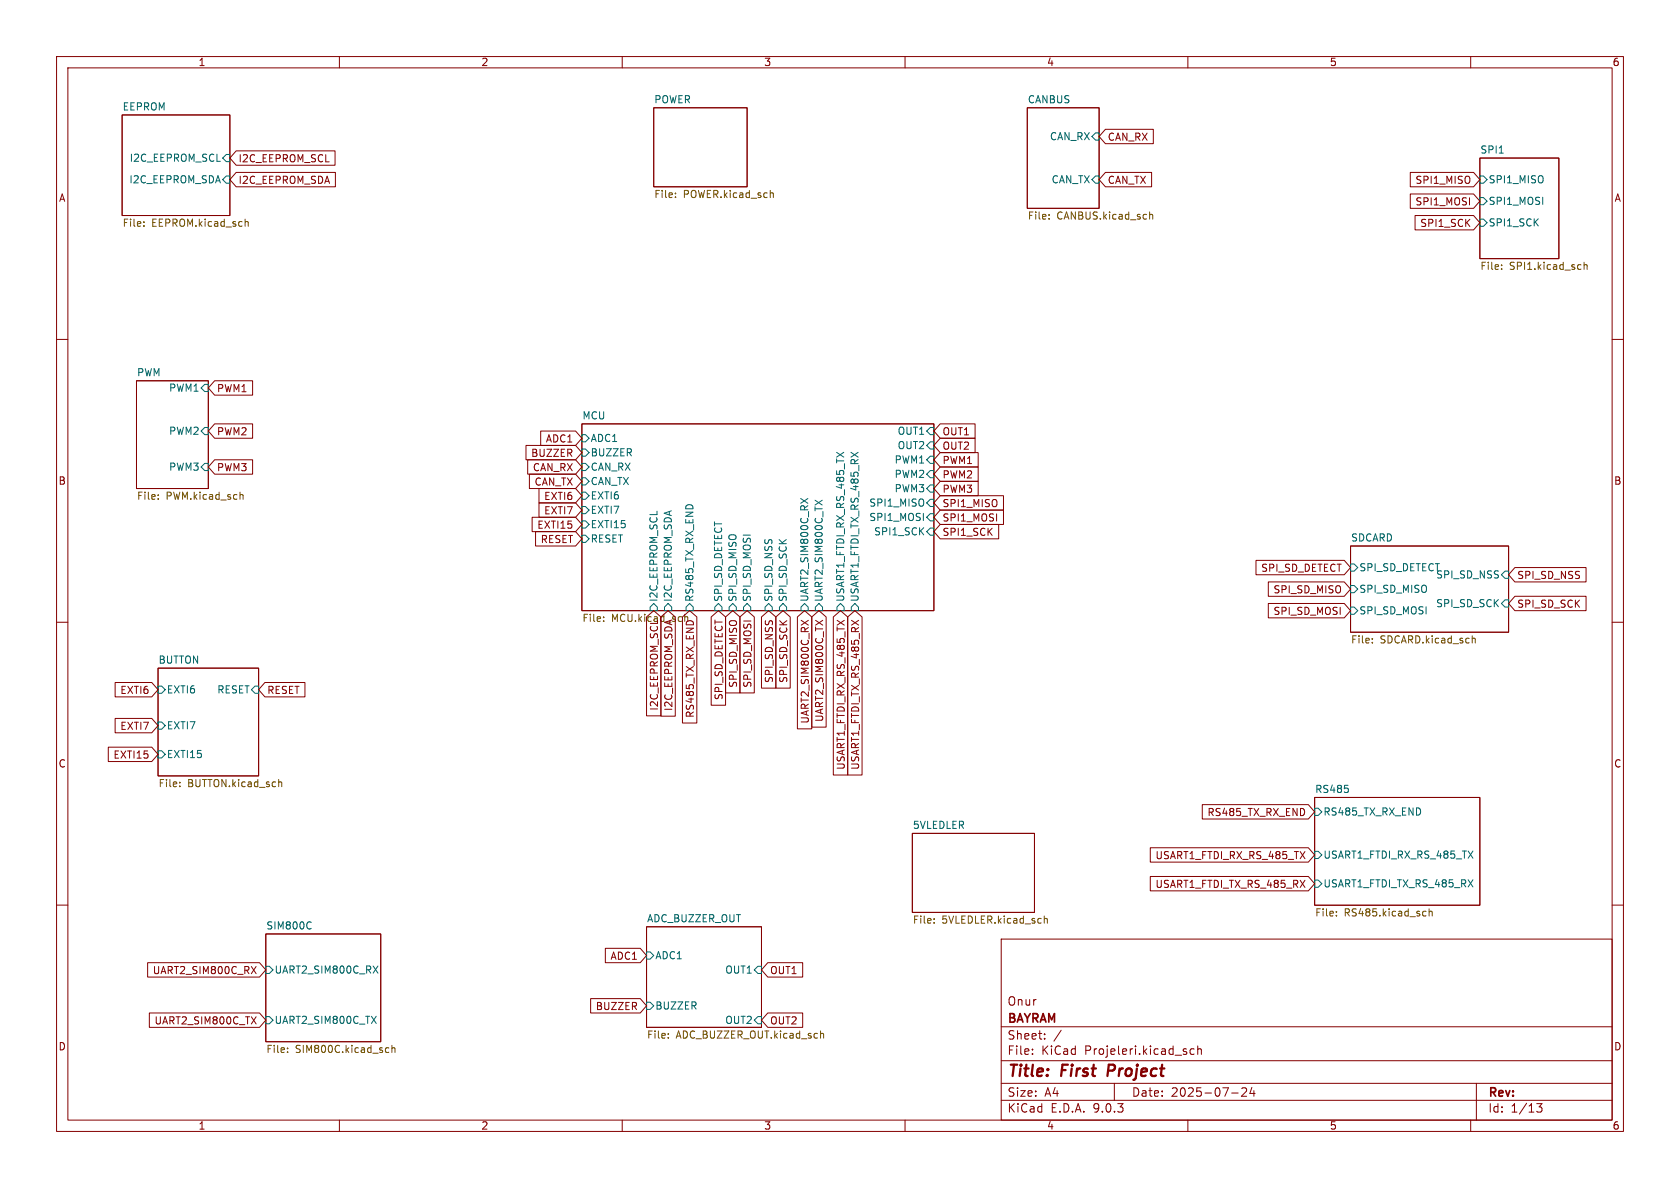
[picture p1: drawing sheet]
<svg xmlns="http://www.w3.org/2000/svg" width="297mm" height="210mm" viewBox="0 0 297 210" stroke-linecap="round" stroke-linejoin="round" font-family="sans-serif">
<g fill="none" stroke="#840000" stroke-width=".18">
<path d="M10 10h277v190h-277zM12 12h273v186h-273zM60 10v2M110 10v2M115.6 19.1h16.5v13.9h-16.5zM160 10v2M181.6 19.1h12.7v17.7h-12.7zM210 10v2M260 10v2M21.6 20.3h19v17.8h-19zM41.8 30.5h17.5v2.5h-17.5l-1.2-1.2zM41.8 26.7h17.4v2.5h-17.4l-1.2-1.3z"/>
<path d="M195.4 22.9h8.5v2.5h-8.5l-1.1-1.3zM195.4 30.5h8.2v2.5h-8.2l-1.1-1.2zM249.3 34.3h11.2l1.1 1.3-1.1 1.2h-11.2zM249.3 30.5h11.2l1.1 1.3-1.1 1.2h-11.2zM250.2 38.1h10.3l1.1 1.3-1.1 1.2h-10.3zM261.6 27.9h14v17.8h-14zM10 60h2M24.1 67.3h12.7v19.1h-12.7zM37.9 74.9h6.8v2.6h-6.8l-1.1-1.3zM37.9 67.3h6.8v2.6h-6.8l-1.1-1.3zM93 78.7h8.8l1.1 1.3-1.1 1.3h-8.8zM95.6 76.2h6.2l1.1 1.3-1.1 1.2h-6.2z"/>
<path d="M102.9 74.9h62.2v33.1h-62.2zM166.2 77.5h6.2v2.5h-6.2l-1.1-1.3zM166.2 74.9h6.2v2.6h-6.2l-1.1-1.3zM285 60h2M37.9 81.3h6.8v2.5h-6.8l-1.1-1.2zM93.3 81.3h8.5l1.1 1.3-1.1 1.2h-8.5zM93.6 83.8h8.2l1.1 1.3-1.1 1.3h-8.2zM94.1 91.4h7.7l1.1 1.3-1.1 1.3h-7.7zM94.7 94h7.1l1.1 1.3-1.1 1.2h-7.1zM95.3 88.9h6.5l1.1 1.3-1.1 1.2h-6.5zM95.3 86.4h6.5l1.1 1.2-1.1 1.3h-6.5zM166.2 82.5h6.7v2.6h-6.7l-1.1-1.3z"/>
<path d="M166.2 92.7h10.4v2.6h-10.4l-1.1-1.3zM166.2 90.2h11.2v2.5h-11.2l-1.1-1.3zM166.2 85.1h6.7v2.5h-6.7l-1.1-1.2zM166.2 87.6h11.2v2.6h-11.2l-1.1-1.3zM166.2 80h6.7v2.6h-6.7l-1.1-1.3zM222 99.1h15.6l1.2 1.2-1.2 1.3h-15.6zM238.8 96.5h27.9v15.3h-27.9zM10 110h2M27.9 118.1h17.8v19.1h-17.8zM114.3 109.1l1.3-1.1 1.2 1.1v17.4h-2.5zM116.8 109.1l1.3-1.1 1.3 1.1v17.5h-2.6zM120.6 109.1l1.3-1.1 1.3 1.1v18.7h-2.6z"/>
<path d="M125.7 109.1l1.3-1.1 1.3 1.1v15.6h-2.6zM128.3 109.1l1.2-1.1 1.3 1.1v13.4h-2.5zM130.8 109.1l1.3-1.1 1.3 1.1v13.4h-2.6zM134.6 109.1l1.3-1.1 1.3 1.1v12.5h-2.6zM137.2 109.1l1.2-1.1 1.3 1.1v12.5h-2.5zM141 109.1l1.2-1.1 1.3 1.1v19.7h-2.5zM141.6 109.7l1.3 .8M142.9 109.7l-1.3 .8M143.5 109.1l1.3-1.1 1.3 1.1v19.4h-2.6zM144.2 109.7l1.3 .8M145.5 109.7l-1.3 .8M147.3 109.1l1.3-1.1 1.3 1.1v27.9h-2.6z"/>
<path d="M149.9 109.1l1.2-1.1 1.3 1.1v27.9h-2.5zM224.2 106.7h13.4l1.2 1.3-1.2 1.2h-13.4zM224.2 102.9h13.4l1.2 1.2-1.2 1.3h-13.4zM267.8 105.4h12.6v2.6h-12.6l-1.1-1.3zM267.8 100.3h12.6v2.6h-12.6l-1.1-1.3zM285 110h2M19.1 132.1h7.7l1.1 1.3-1.1 1.2h-7.7zM20.4 127h6.4l1.1 1.3-1.1 1.2h-6.4zM20.4 120.6h6.4l1.1 1.3-1.1 1.3h-6.4zM46.8 120.6h7.1v2.6h-7.1l-1.1-1.3zM161.3 147.3h21.6v14h-21.6zM203.4 154.9h27.9l1.1 1.3-1.1 1.3h-27.9z"/>
<path d="M203.4 149.9h27.9l1.1 1.2-1.1 1.3h-27.9zM212.5 142.2h18.8l1.1 1.3-1.1 1.3h-18.8zM232.4 141h29.2v19h-29.2zM10 160h2M26.1 170.2h19.8l1.1 1.3-1.1 1.2h-19.8zM26.4 179.1h19.5l1.1 1.2-1.1 1.3h-19.5zM44.4 170.9l.9 1.2M44.4 179.7l.9 1.3M45.3 170.9l-.9 1.2M45.3 179.7l-.9 1.3M47 165.1h20.3v19.1h-20.3zM104.4 176.5h8.8l1.1 1.3-1.1 1.3h-8.8z"/>
<path d="M107 167.6h6.2l1.1 1.3-1.1 1.3h-6.2zM114.3 163.8h20.3v17.8h-20.3zM135.7 179.1h6.2v2.5h-6.2l-1.1-1.3zM135.7 170.2h6.2v2.5h-6.2l-1.1-1.2zM177 166h108v32h-108zM285 160h2M60 198v2M110 198v2M160 198v2M177 194.5h108M177 191.5h108M177 187.5h108"/>
<path d="M177 181.5h108M182.5 186.3v.1M182.5 185.5v.1M184.7 183.6v.1M184.7 182.8v.1M187.6 182.1l-1.3 2M197 191.5v3M210 198v2M211.1 185.5l-.4-.1-.3 .3v.4l.1 .2h.6M211.7 185.5l.3-.1 .3 .1 .1 .9M211.7 184.9v1.5M217.7 193.2h1.2"/>
<path d="M219.5 192.4l.6-.1 .2 .1 .1 .3-.9 1.1h.9M221.3 192.2l-.3 1.1h.9M221.7 192.8v1M260 198v2M261 191.5v6.5M271.7 195.1h.9l-.5 .6 .4 .1v.7l-.2 .1-.6-.1"/>
</g>
<path d="M196 188.2l-.2 2" fill="none" stroke="#840000" stroke-width=".4"/>
<g fill="none" stroke="#006464" stroke-width=".18">
<path d="M39.4 27.9l.6-.6h.6v1.3h-.6zM40 31.1h.6v1.3h-.6l-.6-.6zM193.7 23.5h.6v1.3h-.6l-.7-.7zM193.7 31.1h.6v1.3h-.6l-.7-.6zM261.6 31.1h.7l.6 .7-.6 .6h-.7zM261.6 34.9h.7l.6 .7-.6 .6h-.7zM261.6 38.7h.7l.6 .7-.6 .6h-.7zM265 27.1h.8M35.6 76.2l.6-.6h.6v1.2h-.6zM35.6 68.6l.6-.7h.6v1.3h-.6zM102.9 76.8h.6l.6 .7-.6 .6h-.6zM102.9 79.4h.6l.6 .6-.6 .6h-.6z"/>
<path d="M164.5 75.6h.6v1.2h-.6l-.7-.6zM164.5 78.1h.6v1.3h-.6l-.7-.7zM35.6 82.6l.6-.7h.6v1.3h-.6zM102.9 81.9h.6l.6 .7-.6 .6h-.6zM102.9 84.5h.6l.6 .6-.6 .6h-.6zM102.9 87h.6l.6 .6-.6 .7h-.6zM102.9 89.5h.6l.6 .7-.6 .6h-.6zM102.9 92.1h.6l.6 .6-.6 .6h-.6zM102.9 94.6h.6l.6 .7-.6 .6h-.6zM141.5 88.1l1.3 .9M142.8 88.1l-1.3 .9M144.1 88.4l1.3 .9"/>
<path d="M145.4 88.4l-1.3 .9M164.5 80.6h.6v1.3h-.6l-.7-.6zM164.5 83.2h.6v1.3h-.6l-.7-.7zM164.5 85.7h.6v1.3h-.6l-.7-.6zM164.5 88.3h.6v1.2h-.6l-.7-.6zM164.5 90.8h.6v1.3h-.6l-.7-.7zM164.5 93.3h.6v1.3h-.6l-.7-.6zM238.8 99.7h.6l.6 .6-.6 .7h-.6zM115.6 106.7l.6 .6v.7h-1.3v-.7zM118.1 106.7l.6 .6v.7h-1.2v-.7zM121.9 106.7l.7 .6v.7h-1.3v-.7zM127 106.7l.6 .6v.7h-1.2v-.7z"/>
<path d="M128.9 107.3l.6-.6 .7 .6v.7h-1.3zM132.1 106.7l.6 .6v.7h-1.3v-.7zM135.9 106.7l.6 .6v.7h-1.2v-.7zM138.4 106.7l.7 .6v.7h-1.3v-.7zM142.2 106.7l.7 .6v.7h-1.3v-.7zM144.8 106.7l.6 .6v.7h-1.3v-.7zM148.6 106.7l.6 .6v.7h-1.2v-.7zM151.1 106.7l.7 .6v.7h-1.3v-.7zM238.8 103.5h.6l.6 .6-.6 .7h-.6zM238.8 107.3h.6l.6 .7-.6 .6h-.6zM266.1 101h.6v1.2h-.6l-.7-.6zM266.1 106h.6v1.3h-.6l-.7-.6z"/>
<path d="M27.9 121.3h.7l.6 .6-.6 .7h-.7zM27.9 127.6h.7l.6 .7-.6 .6h-.7zM27.9 132.7h.7l.6 .7-.6 .6h-.7zM45.1 121.3h.6v1.3h-.6l-.7-.7zM238.3 139.4v.6M232.4 142.9h.6l.7 .6-.7 .6h-.6zM232.4 150.5h.6l.7 .6-.7 .7h-.6zM232.4 155.6h.6l.7 .6-.7 .6h-.6zM47 170.8h.6l.7 .7-.7 .6h-.6zM47 179.7h.6l.7 .6-.7 .7h-.6zM54.8 163l.2 .1M55 164.1l-.2 .1"/>
<path d="M65.7 179.6l.8 1.3M66 170.8l.8 1.2M66.5 179.6l-.8 1.3M66.8 170.8l-.8 1.2M114.3 168.3h.6l.7 .6-.7 .6h-.6zM114.3 177.2h.6l.7 .6-.7 .6h-.6zM134 170.8h.6v1.3h-.6l-.7-.6zM134 179.7h.6v1.3h-.6l-.7-.7z"/>
</g>
<g fill="none" stroke="#725600" stroke-width=".18">
<path d="M25.4 39.9v.1M25.4 39.2v.1M43.3 38.7v1.3M43.3 39.3l.2-.1h.3l.1 .8M119.4 34.8v.1M119.4 34.1v.2M136.2 34.1h.5v.8M185.5 38.6v.1M185.5 38v.1M203.2 37.5v1.2M203.2 38l.2-.1 .3 .1 .1 .7M265.5 47.5v.1"/>
<path d="M265.5 46.8v.2M280 46.4v1.2M280 46.9l.2-.1h.3l.1 .8M28 88.1v.2M28 87.5v.1M42.5 87.5h.4l.1 .8M106.7 109.7v.2M106.7 109.1v.1M121.1 108.6v1.3M121.1 109.1l.1-.1 .3 .1 .1 .8M242.6 113.5v.2M242.6 112.9v.1"/>
<path d="M260.3 112.9l.2-.1 .3 .1v.8M31.8 138.9v.2M31.8 138.3v.1M49.3 138.3l.1-.1 .4 .1v.8M165.1 163.1v.1M165.1 162.4v.1M184.6 161.9v1.3M184.6 162.5l.2-.1h.3l.1 .8M236.3 161.8v.1M236.3 161.1v.2M251.7 161.1h.4M252.1 161.9h-.4"/>
<path d="M252.6 161.2l.2-.1h.3l.1 .8M252.6 160.7v1.2M50.8 185.9v.2M50.8 185.3v.1M68.4 185.2l.3 .1M68.7 186l-.3 .1M69.3 185.3l.2-.1 .3 .1v.8M69.3 184.8v1.3M118.1 183.4v.1M118.1 182.7v.2M145.1 182.2v1.3M145.1 182.8l.1-.1h.3l.1 .8"/>
</g>
<g font-size="2.8" fill="#840000">
<text x="178" y="190.9">Title:</text>
<text x="187.7" y="190.9">First</text>
<text x="196.6" y="190.9">Project</text>
</g>
<g font-size="2.1" fill="#840000">
<text x="178" y="178">Onur</text>
<text x="178" y="184">Sheet:</text>
<text x="178" y="181.2">BAYRAM</text>
<text x="178" y="186.7">File:</text>
<text x="184.1" y="186.7">KiCad</text>
<text x="191.8" y="186.7">Projeleri.kicad_sch</text>
<text x="178" y="196.9">KiCad</text>
<text x="178" y="194.1">Size:</text>
<text x="184.7" y="194.1">A4</text>
<text x="185.7" y="196.9">E.D.A.</text>
<text x="193.3" y="196.9">9.0.3</text>
<text x="200" y="194.1">Date:</text>
<text x="207" y="194.1">2025-07-24</text>
<text x="263" y="194.3">Rev:</text>
<text x="263" y="196.9">Id:</text>
<text x="267.1" y="196.9">1/13</text>
</g>
<g font-size="1.8" fill="#840000">
<text x="35" y="11.9">1</text>
<text x="85" y="11.9">2</text>
<text x="135" y="11.9">3</text>
<text x="185" y="11.9">4</text>
<text x="235" y="11.9">5</text>
<text x="285" y="11.9">6</text>
<text x="42.1" y="28.9">I2C_EEPROM_SCL</text>
<text x="195.7" y="25.1">CAN_RX</text>
<text x="10.3" y="35.9">A</text>
<text x="42.1" y="32.7">I2C_EEPROM_SDA</text>
<text x="195.7" y="32.7">CAN_TX</text>
<text x="250.1" y="32.7">SPI1_MISO</text>
<text x="285.3" y="35.9">A</text>
<text x="250.1" y="36.5">SPI1_MOSI</text>
<text x="251" y="40.3">SPI1_SCK</text>
<text x="38.3" y="69.5">PWM1</text>
<text x="38.3" y="77.2">PWM2</text>
<text x="166.5" y="77.2">OUT1</text>
<text x="38.3" y="83.5">PWM3</text>
<text x="93.8" y="81">BUZZER</text>
<text x="94.1" y="83.5">CAN_RX</text>
<text x="96.4" y="78.4">ADC1</text>
<text x="166.5" y="79.7">OUT2</text>
<text x="166.5" y="82.2">PWM1</text>
<text x="10.3" y="85.9">B</text>
<text x="94.4" y="86">CAN_TX</text>
<text x="96.1" y="88.6">EXTI6</text>
<text x="166.5" y="84.8">PWM2</text>
<text x="166.5" y="87.3">PWM3</text>
<text x="166.5" y="89.9">SPI1_MISO</text>
<text x="285.3" y="85.9">B</text>
<text x="94.9" y="93.7">EXTI15</text>
<text x="96.1" y="91.1">EXTI7</text>
<text x="166.5" y="94.9">SPI1_SCK</text>
<text x="166.5" y="92.4">SPI1_MOSI</text>
<text x="95.5" y="96.2">RESET</text>
<text x="222.9" y="101.3">SPI_SD_DETECT</text>
<text x="225" y="105.1">SPI_SD_MISO</text>
<text x="268.1" y="107.6">SPI_SD_SCK</text>
<text x="268.1" y="102.6">SPI_SD_NSS</text>
<text x="108.1" y="110.3">MCU.kicad_sch</text>
<text x="225" y="108.9">SPI_SD_MOSI</text>
<text x="21.2" y="122.9">EXTI6</text>
<text x="47.1" y="122.9">RESET</text>
<text x="116.5" y="125.7" transform="rotate(-90 116.5 125.7)">I2C_EEPROM_SCL</text>
<text x="119.1" y="125.8" transform="rotate(-90 119.1 125.8)">I2C_EEPROM_SDA</text>
<text x="128" y="123.9" transform="rotate(-90 128 123.9)">SPI_SD_DETECT</text>
<text x="130.5" y="121.7" transform="rotate(-90 130.5 121.7)">SPI_SD_MISO</text>
<text x="133" y="121.7" transform="rotate(-90 133 121.7)">SPI_SD_MOSI</text>
<text x="136.8" y="120.8" transform="rotate(-90 136.8 120.8)">SPI_SD_NSS</text>
<text x="139.4" y="120.8" transform="rotate(-90 139.4 120.8)">SPI_SD_SCK</text>
<text x="21.2" y="129.2">EXTI7</text>
<text x="122.9" y="127" transform="rotate(-90 122.9 127)">RS485_TX_RX_END</text>
<text x="143.2" y="128" transform="rotate(-90 143.2 128)">UART2_SIM800C_RX</text>
<text x="145.7" y="127.7" transform="rotate(-90 145.7 127.7)">UART2_SIM800C_TX</text>
<text x="10.3" y="135.9">C</text>
<text x="20" y="134.3">EXTI15</text>
<text x="149.5" y="136.2" transform="rotate(-90 149.5 136.2)">USART1_FTDI_RX_RS_485_TX</text>
<text x="152.1" y="136.2" transform="rotate(-90 152.1 136.2)">USART1_FTDI_TX_RS_485_RX</text>
<text x="285.3" y="135.9">C</text>
<text x="213.4" y="144.5">RS485_TX_RX_END</text>
<text x="204.2" y="152.1">USART1_FTDI_RX_RS_485_TX</text>
<text x="204.2" y="157.2">USART1_FTDI_TX_RS_485_RX</text>
<text x="26.9" y="172.4">UART2_SIM800C_RX</text>
<text x="107.8" y="169.9">ADC1</text>
<text x="136" y="172.4">OUT1</text>
<text x="105.2" y="178.8">BUZZER</text>
<text x="10.3" y="185.9">D</text>
<text x="27.2" y="181.3">UART2_SIM800C_TX</text>
<text x="136" y="181.3">OUT2</text>
<text x="285.3" y="185.9">D</text>
<text x="35" y="199.9">1</text>
<text x="85" y="199.9">2</text>
<text x="135" y="199.9">3</text>
<text x="185" y="199.9">4</text>
<text x="235" y="199.9">5</text>
<text x="285" y="199.9">6</text>
</g>
<g font-size="1.8" fill="#006464">
<text x="21.6" y="19.6">EEPROM</text>
<text x="115.6" y="18.3">POWER</text>
<text x="181.6" y="18.3">CANBUS</text>
<text x="22.8" y="28.8">I2C_EEPROM_SCL</text>
<text x="185.5" y="25">CAN_RX</text>
<text x="261.6" y="27.2">SPI1</text>
<text x="22.8" y="32.6">I2C_EEPROM_SDA</text>
<text x="185.8" y="32.6">CAN_TX</text>
<text x="263.1" y="32.6">SPI1_MISO</text>
<text x="263.1" y="36.4">SPI1_MOSI</text>
<text x="263.1" y="40.2">SPI1_SCK</text>
<text x="24.1" y="66.6">PWM</text>
<text x="29.8" y="69.4">PWM1</text>
<text x="29.8" y="77.1">PWM2</text>
<text x="102.9" y="74.2">MCU</text>
<text x="158.6" y="77.1">OUT1</text>
<text x="29.8" y="83.4">PWM3</text>
<text x="104.3" y="78.3">ADC1</text>
<text x="104.3" y="80.9">BUZZER</text>
<text x="104.3" y="83.4">CAN_RX</text>
<text x="158.1" y="82.1">PWM1</text>
<text x="158.6" y="79.6">OUT2</text>
<text x="104.3" y="86">CAN_TX</text>
<text x="104.3" y="88.5">EXTI6</text>
<text x="153.6" y="89.8">SPI1_MISO</text>
<text x="158.1" y="84.7">PWM2</text>
<text x="158.1" y="87.2">PWM3</text>
<text x="104.3" y="91">EXTI7</text>
<text x="104.3" y="93.6">EXTI15</text>
<text x="153.6" y="92.3">SPI1_MOSI</text>
<text x="154.4" y="94.8">SPI1_SCK</text>
<text x="238.8" y="95.8">SDCARD</text>
<text x="104.3" y="96.1">RESET</text>
<text x="240.2" y="101.2">SPI_SD_DETECT</text>
<text x="116.4" y="106.5" transform="rotate(-90 116.4 106.5)">I2C_EEPROM_SCL</text>
<text x="119" y="106.5" transform="rotate(-90 119 106.5)">I2C_EEPROM_SDA</text>
<text x="122.8" y="106.5" transform="rotate(-90 122.8 106.5)">RS485_TX_RX_END</text>
<text x="127.9" y="106.5" transform="rotate(-90 127.9 106.5)">SPI_SD_DETECT</text>
<text x="130.4" y="106.5" transform="rotate(-90 130.4 106.5)">SPI_SD_MISO</text>
<text x="132.9" y="106.5" transform="rotate(-90 132.9 106.5)">SPI_SD_MOSI</text>
<text x="136.8" y="106.5" transform="rotate(-90 136.8 106.5)">SPI_SD_NSS</text>
<text x="139.3" y="106.5" transform="rotate(-90 139.3 106.5)">SPI_SD_SCK</text>
<text x="143.1" y="106.5" transform="rotate(-90 143.1 106.5)">UART2_SIM800C_RX</text>
<text x="145.6" y="106.5" transform="rotate(-90 145.6 106.5)">UART2_SIM800C_TX</text>
<text x="149.5" y="106.5" transform="rotate(-90 149.5 106.5)">USART1_FTDI_RX_RS_485_TX</text>
<text x="152" y="106.5" transform="rotate(-90 152 106.5)">USART1_FTDI_TX_RS_485_RX</text>
<text x="240.2" y="105">SPI_SD_MISO</text>
<text x="253.8" y="102.5">SPI_SD_NSS</text>
<text x="253.8" y="107.5">SPI_SD_SCK</text>
<text x="240.2" y="108.8">SPI_SD_MOSI</text>
<text x="27.9" y="117.4">BUTTON</text>
<text x="29.4" y="122.8">EXTI6</text>
<text x="38.3" y="122.8">RESET</text>
<text x="29.4" y="129.1">EXTI7</text>
<text x="29.4" y="134.2">EXTI15</text>
<text x="232.4" y="140.3">RS485</text>
<text x="161.3" y="146.6">5VLEDLER</text>
<text x="233.9" y="144.4">RS485_TX_RX_END</text>
<text x="233.9" y="152">USART1_FTDI_RX_RS_485_TX</text>
<text x="233.9" y="157.1">USART1_FTDI_TX_RS_485_RX</text>
<text x="47" y="164.4">SIM800C</text>
<text x="114.3" y="163.1">ADC_BUZZER_OUT</text>
<text x="48.5" y="172.3">UART2_SIM800C_RX</text>
<text x="115.8" y="169.8">ADC1</text>
<text x="128.1" y="172.3">OUT1</text>
<text x="115.8" y="178.7">BUZZER</text>
<text x="48.5" y="181.2">UART2_SIM800C_TX</text>
<text x="128.1" y="181.2">OUT2</text>
</g>
<g font-size="1.8" fill="#725600">
<text x="115.6" y="35.3">File:</text>
<text x="120.8" y="35.3">POWER.kicad_sch</text>
<text x="21.6" y="40.4">File:</text>
<text x="26.8" y="40.4">EEPROM.kicad_sch</text>
<text x="181.6" y="39.1">File:</text>
<text x="186.8" y="39.1">CANBUS.kicad_sch</text>
<text x="261.6" y="48">File:</text>
<text x="266.8" y="48">SPI1.kicad_sch</text>
<text x="24.1" y="88.7">File:</text>
<text x="29.4" y="88.7">PWM.kicad_sch</text>
<text x="102.9" y="110.3">File:</text>
<text x="238.8" y="114.1">File:</text>
<text x="244" y="114.1">SDCARD.kicad_sch</text>
<text x="27.9" y="139.5">File:</text>
<text x="33.2" y="139.5">BUTTON.kicad_sch</text>
<text x="161.3" y="163.6">File:</text>
<text x="166.5" y="163.6">5VLEDLER.kicad_sch</text>
<text x="232.4" y="162.3">File:</text>
<text x="237.6" y="162.3">RS485.kicad_sch</text>
<text x="114.3" y="183.9">File:</text>
<text x="119.5" y="183.9">ADC_BUZZER_OUT.kicad_sch</text>
<text x="47" y="186.5">File:</text>
<text x="52.2" y="186.5">SIM800C.kicad_sch</text>
</g>
</svg>
